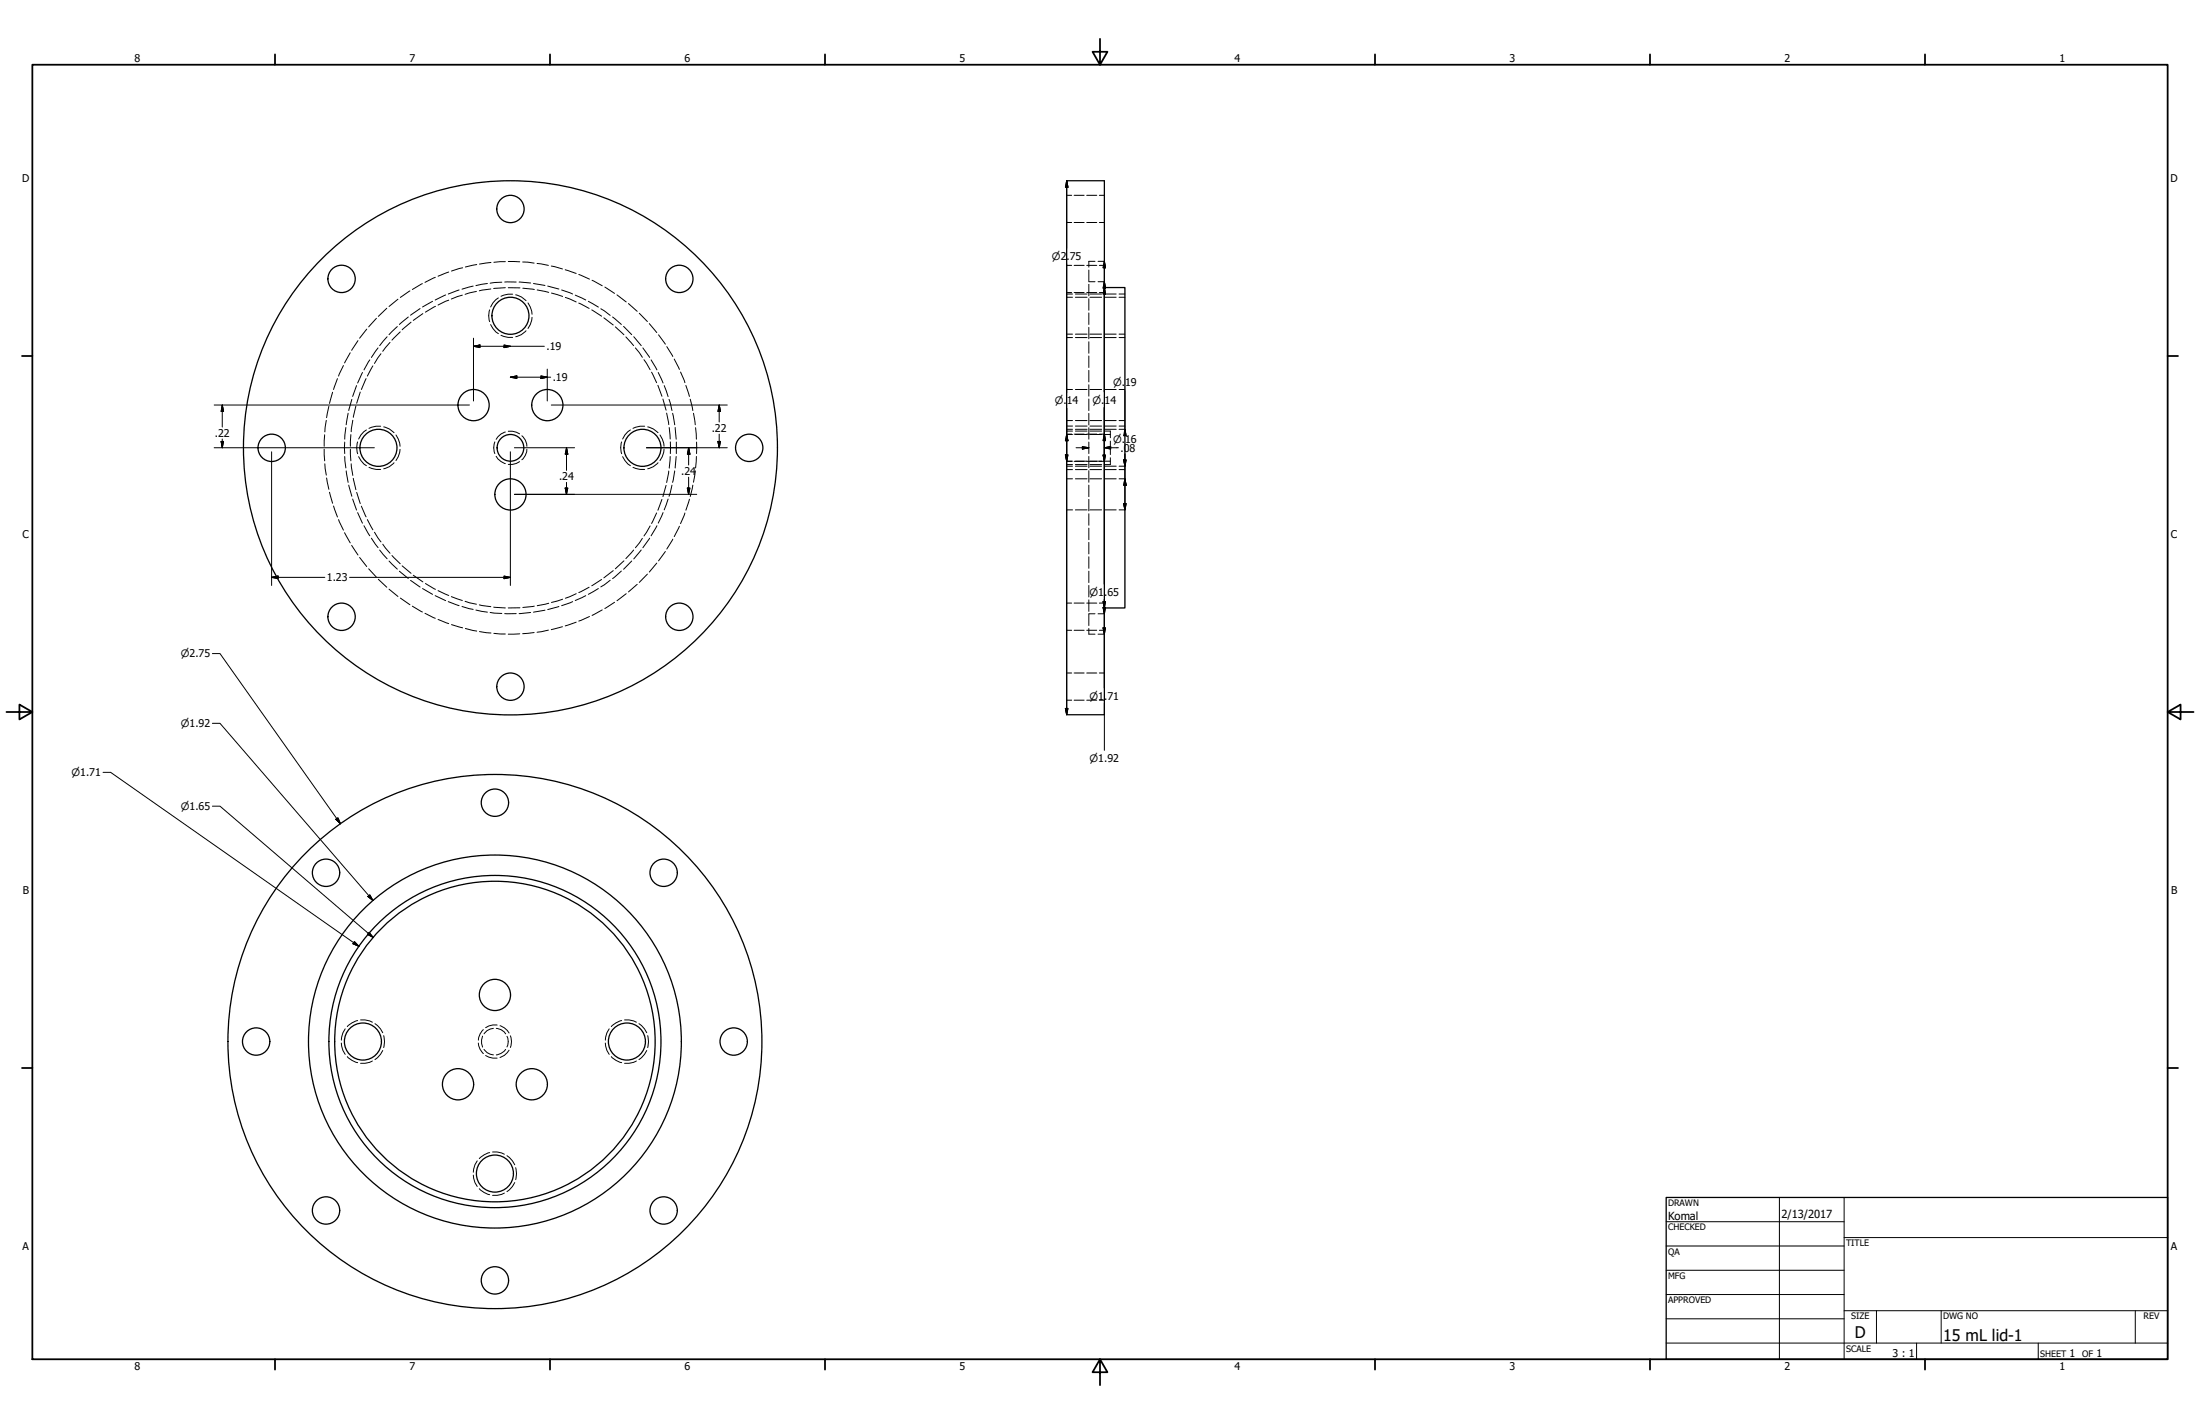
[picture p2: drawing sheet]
<svg xmlns="http://www.w3.org/2000/svg" width="864mm" height="559mm" viewBox="0 0 864 559" stroke-linecap="round" stroke-linejoin="round" font-family="sans-serif">
<!-- layer: Visible (ANSI) -->
<g fill="none" stroke="#000" stroke-width=".51">
<path d="M418.7 70.9h14.8v209.6h-14.8zM433.5 112.8h8.1v125.8h-8.1M89.5 408.7a104.8 104.8 0 0 1 155.2-91.8 104.8 104.8 0 0 1 6 180.2 104.8 104.8 0 0 1-161-81.2l-.2-7.2"/>
<circle cx="200.4" cy="82" r="5.4"/>
<circle cx="134.1" cy="109.4" r="5.4"/>
<circle cx="266.7" cy="109.4" r="5.4"/>
<circle cx="200.4" cy="123.9" r="7.3"/>
<circle cx="185.9" cy="159" r="6.1"/>
<circle cx="214.9" cy="159" r="6.1"/>
<circle cx="106.6" cy="175.7" r="5.4"/>
<circle cx="148.6" cy="175.7" r="7.3"/>
<circle cx="200.4" cy="175.7" r="104.8"/>
<circle cx="200.4" cy="175.7" r="5.2"/>
<circle cx="252.2" cy="175.7" r="7.3"/>
<circle cx="294.1" cy="175.7" r="5.4"/>
<circle cx="200.4" cy="194" r="6.1"/>
<circle cx="134.1" cy="242" r="5.4"/>
<circle cx="266.7" cy="242" r="5.4"/>
<circle cx="200.4" cy="269.5" r="5.4"/>
<circle cx="194.3" cy="315" r="5.4"/>
<circle cx="128" cy="342.5" r="5.4"/>
<circle cx="260.5" cy="342.5" r="5.4"/>
<circle cx="194.3" cy="390.4" r="6.1"/>
<circle cx="100.6" cy="408.7" r="5.4"/>
<circle cx="142.5" cy="408.7" r="7.3"/>
<circle cx="194.3" cy="408.7" r="73.2"/>
<circle cx="194.3" cy="408.7" r="62.9"/>
<circle cx="194.3" cy="408.7" r="65.2"/>
<circle cx="246.1" cy="408.7" r="7.3"/>
<circle cx="288" cy="408.7" r="5.4"/>
<circle cx="179.8" cy="425.5" r="6.1"/>
<circle cx="208.8" cy="425.5" r="6.1"/>
<circle cx="128" cy="475" r="5.4"/>
<circle cx="194.3" cy="460.5" r="7.3"/>
<circle cx="260.5" cy="475" r="5.4"/>
<circle cx="194.3" cy="502.4" r="5.4"/>
</g>
<!-- layer: Hidden Narrow (ANSI) -->
<g fill="none" stroke="#000" stroke-width=".39">
<path d="M195.6 116.9l-2.1 2-.9 1.6M201.2 115.4h-1.7l-2.8 .9M202.4 115.7a7.5 7.5 0 0 1 4.1 2.3M207.3 118.9l.9 1.6 .7 2.8M418.7 115.4h2.3M422.1 115.4h4.6M427.9 115.4h4.5M433.6 115.4h4.5M439.3 115.4h2.3M192.2 121.6a7.2 7.2 0 0 0 0 4.6M192.6 127.4l2 2.8 1 .7M196.7 131.6l2.8 .8h1.7"/>
<path d="M206.5 129.8a7.1 7.1 0 0 1-4.1 2.3M208.9 124.5l-.7 2.9-.9 1.5M418.7 132.5h2.3M422.1 132.5h4.6M427.9 132.5h4.5M433.6 132.5h4.5M439.3 132.5h2.3M140.4 173.4a7.2 7.2 0 0 0 0 4.7M140.8 179.2l.9 1.5 2.1 2.1M143.8 168.7l-2.1 2-.9 1.6M149.4 167.3h-1.8l-2.8 .8M150.6 167.5a7.5 7.5 0 0 1 4.1 2.3"/>
<path d="M155.4 170.7l.9 1.6 .7 2.8M157 176.3l-.7 2.9-.9 1.5M194.2 173.4a6.1 6.1 0 0 0 0 4.6M194.8 179.1a6.4 6.4 0 0 0 3.6 2.8M198.4 169.5a5.7 5.7 0 0 0-3.6 2.9M199.5 169.2a6.7 6.7 0 0 1 4.5 1M204.9 171a5.5 5.5 0 0 1 1.9 4.1M206.8 176.3a5.5 5.5 0 0 1-1.9 4.1M244 173.4a7.2 7.2 0 0 0 0 4.7M244.4 179.2l2 2.9 1.1 .7M247.5 168.7l-2.2 2-.9 1.6M253 167.3h-1.7l-2.8 .8"/>
<path d="M254.3 167.5a7.5 7.5 0 0 1 4 2.3M259.1 170.7l.9 1.6 .7 2.8M260.7 176.3l-.7 2.9-.9 1.5M418.7 167.2h2.3M418.7 169.2h2.3M422.1 167.2h4.6M422.1 169.2h4.6M427.9 167.2h4.5M427.9 169.2h4.5M433.6 167.2h4.5M433.6 169.2h2.3M439.3 167.2h2.3"/>
<path d="M144.8 183.4l2.8 .8h1.8M154.7 181.6a7.1 7.1 0 0 1-4.1 2.4M204 181.2a6.3 6.3 0 0 1-4.5 1M248.5 183.4l2.8 .8h1.7M258.3 181.6a7.1 7.1 0 0 1-4 2.4M418.7 184.3h2.3M418.7 182.3h2.3M422.1 184.3h4.6M422.1 182.3h4.6M427.9 184.3h4.5M427.9 182.3h4.5M433.6 184.3h4.5"/>
<path d="M433.6 182.3h2.3M439.3 184.3h2.3M134 409.3l.6 2.9 .9 1.6M135.5 403.7l-.9 1.6-.6 2.9M136.3 414.7a8.2 8.2 0 0 0 4.1 2.3M140.4 400.5a8.2 8.2 0 0 0-4.1 2.3M141.5 400.2h1.8l2.9 .9M146.2 416.4l-2.9 .9h-1.8M147.2 401.7l2.2 2 .8 1.6M150.2 412.2l-.8 1.6-2.2 2M150.6 406.4a8.9 8.9 0 0 1 0 4.7M187.8 409.3a6.2 6.2 0 0 0 1.9 4.1"/>
<path d="M189.7 404.1a6.2 6.2 0 0 0-1.9 4.1M190.6 414.2a6.9 6.9 0 0 0 4.5 1M195.1 402.3a5.9 5.9 0 0 0-4.5 1M196.3 402.5a6.1 6.1 0 0 1 3.5 2.9M199.8 412.1a6.1 6.1 0 0 1-3.5 2.9M200.3 406.5a6.1 6.1 0 0 1 0 4.5M237.6 409.3l.7 2.9 .8 1.6M239.1 403.7l-.8 1.6-.7 2.9M240 414.7a8.2 8.2 0 0 0 4 2.3M244 400.5a8.2 8.2 0 0 0-4 2.3M245.2 400.2h1.8l2.8 .9M249.8 416.4l-2.8 .9h-1.8"/>
<path d="M250.8 401.7l2.2 2 .9 1.6M253.9 412.2l-.9 1.6-2.2 2M254.3 406.4a8.9 8.9 0 0 1 0 4.7M187.3 455.5l-.9 1.6-.6 2.9M192.2 452.3a8.2 8.2 0 0 0-4 2.4M193.4 452.1h1.7l2.9 .8M199 453.5l2.2 2 .9 1.6M202.4 458.2a8.9 8.9 0 0 1 0 4.7M185.8 461.1l.6 3 .9 1.5M188.2 466.5a8.2 8.2 0 0 0 4 2.3M198 468.2l-2.9 .9h-1.7M202.1 464.1l-.9 1.5-2.2 2"/>
</g>
<!-- layer: Hidden (ANSI) -->
<g fill="none" stroke="#000" stroke-width=".39">
<path d="M418.7 76.6h2M421.6 76.6h4M426.6 76.6h3.9M431.5 76.6h2M418.7 87.3h2M421.6 87.3h4M426.6 87.3h3.9M431.5 87.3h2M156.2 117.4l-3.5 2.9M160.9 114.2l-3.7 2.5M165.8 111.3l-3.9 2.3M169.8 118.2l-3.9 2.3"/>
<path d="M170.9 108.8l-4.1 2M174.9 115.8l-4.1 1.9M176.1 117.8l-4.1 1.9M176.1 106.7l-4.1 1.7M180.2 113.8l-4.2 1.6M181.5 115.8l-4.3 1.5M181.6 105.1l-4.4 1.3M185.7 112.3l-4.3 1.2M187 114.4l-4.4 1.1M187.1 103.8l-4.4 1M191.3 111.3l-4.5 .8M192.7 113.4l-4.5 .7"/>
<path d="M192.7 103l-4.5 .6M197 110.7l-4.6 .4M198.1 110.7h4.5M198.4 112.9l-4.6 .3M198.4 102.7l-4.5 .2M199.5 102.6l4.5 .1M199.5 112.9l4.6 .1M203.8 110.7l4.5 .4M205.2 102.8l4.5 .5M205.2 113.1l4.5 .5M209.4 111.3l4.5 .7M210.8 103.4l4.5 .7"/>
<path d="M210.9 113.8l4.5 .9M215 112.3l4.4 1.1M216.4 104.4l4.4 1.1M216.5 115l4.4 1.3M220.5 113.8l4.3 1.6M221.9 105.9l4.3 1.4M221.9 116.7l4.3 1.8M225.8 115.8l4.1 1.9M227.2 118.9l4.1 2.1M227.2 107.7l4.2 1.8M230.9 118.2l4 2.3M232.4 110l4 2.1"/>
<path d="M237.4 112.6l3.8 2.5M242.2 115.7l3.6 2.8M246.7 119.1l3.4 3.1M418.7 116.6h2.3M418.7 104.1h2M418.7 114.8h2M421.6 104.1h4M421.6 114.8h4M422.1 116.6h4.6M426.6 104.1h3.9M426.6 114.8h3.9M427.4 106v4.4"/>
<path d="M427.4 111.6v4.5M427.4 117.2v4.5M427.4 110.6h2.4M427.9 116.6h4.5M429.8 102.6h-2.4v2.2M431 110.6h2.5M431 102.6h2.5M431.5 104.1h2M431.5 114.8h2M433.6 116.6h4.5M439.3 116.6h2.3M137.5 138.4l-2.2 4"/>
<path d="M140.5 133.7l-2.5 3.8M144 129.2l-2.8 3.5M147.8 124.9l-3.1 3.4M148.4 136.5l-2.6 3.8M149.5 138.8l-2.5 3.8M151.8 121l-3.3 3.1M152 132.1l-3 3.5M153.1 134.4l-2.9 3.5M156 128.1l-3.3 3.2M157.1 130.2l-3.2 3.3M160.3 124.4l-3.5 2.9M161.4 126.4l-3.5 3"/>
<path d="M164.9 121.1l-3.7 2.6M166 123.1l-3.8 2.6M170.9 120.2l-3.9 2.3M232.3 121.6l3.9 2.5M235.8 121.2l3.7 2.6M237 124.7l3.7 2.8M240.5 124.4l3.4 2.9M241.6 128.3l3.3 3.1M244.8 128.1l3.2 3.2M245.7 132.2l3 3.4M248.8 132.1l2.9 3.5M249.4 136.5l2.8 3.7"/>
<path d="M251 122.9l3.1 3.3M252.3 136.5l2.7 3.8M254.9 127l2.9 3.5M258.5 131.4l2.7 3.7M261.7 136l2.4 3.9M418.7 131.1h2.3M422.1 131.1h4.6M427.4 122.8v4.5M427.4 128.5v4.5M427.4 134.1v4.5M427.4 139.7v4.5M427.9 131.1h4.5"/>
<path d="M433.6 131.1h4.5M439.3 131.1h2.3M129.1 159.4l-.9 4.5M130.6 153.9l-1.3 4.4M132.5 148.6l-1.6 4.2M134.8 143.4l-1.9 4.2M138.1 156.7l-1.2 4.4M139.7 159.3l-1 4.5M140 151.3l-1.6 4.3M141.4 153.9l-1.4 4.3M142.3 146.2l-1.9 4.1M143.7 148.6l-1.8 4.2"/>
<path d="M145.2 141.2l-2.3 4M146.4 143.6l-2.2 4M252.8 141.2l2.4 3.9M255.6 141.2l2.3 4M255.8 146.1l1.9 4.1M258.3 151.2l1.5 4.3M258.4 146.2l1.9 4.1M260.2 156.6l1.3 4.4M260.7 151.3l1.6 4.3M262.6 156.7l1.2 4.4M264.7 140.9l2 4.1M267.1 146l1.8 4.2"/>
<path d="M269.2 151.3l1.4 4.3M271 156.7l1 4.4M418.7 152.8h2.3M422.1 152.8h4.6M427.4 145.4v4.5M427.4 151v4.4M427.4 156.6v4.5M427.9 152.8h4.5M433.6 152.8h4.5M439.3 152.8h2.3M127.3 176.3l.1 4.5M127.4 170.6l-.1 4.5"/>
<path d="M128.1 165l-.6 4.5M135.3 179.1l.5 4.5M135.3 173.5v4.5M135.8 167.8l-.5 4.5M136.7 162.2l-.8 4.5M137.5 176.3l.2 4.5M137.7 170.6l-.2 4.5M138.5 164.9l-.6 4.5M261.7 162.1l.8 4.5M262.7 167.8l.4 4.5M263.1 179.1l-.4 4.6M263.1 173.4v4.6"/>
<path d="M264 162.2l.9 4.5M265 167.8l.4 4.5M265.4 179.1l-.4 4.5M265.5 173.5v4.5M272.2 162.2l.7 4.5M273 167.8l.4 4.5M273.4 179.1l-.4 4.5M273.4 173.5v4.5M418.7 165h2.3M418.7 170.5h2.3M418.7 168.5h2.3M418.7 170.4h2"/>
<path d="M421.6 170.4h4M422.1 165h4.6M422.1 170.5h4.6M422.1 168.5h4.6M426.6 170.4h3.9M427.4 162.2v4.6M427.4 167.8v4.5M427.4 173.5v4.5M427.4 179.1v4.5M427.9 165h4.5M427.9 170.5h4.5M427.9 168.5h4.5"/>
<path d="M431.5 170.4h2M433.6 165h4.5M433.6 170.5h2.3M433.6 168.5h4.5M435.9 169.2v2.6M435.9 173.1v5.3M435.9 179.6v2.7M439.3 165h2.3M439.3 168.5h2.3M127.5 182l.6 4.4M128.2 187.6l.9 4.4M129.3 193.2l1.3 4.3"/>
<path d="M130.9 198.6l1.6 4.3M135.9 184.8l.8 4.5M136.9 190.4l1.2 4.4M137.9 182l.6 4.6M138.4 195.8l1.6 4.4M138.7 187.7l1 4.5M140 193.2l1.4 4.4M141.9 198.6l1.8 4.2M259.8 196l-1.5 4.2M261.5 190.5l-1.3 4.4M262.3 195.8l-1.6 4.3M262.5 184.8l-.8 4.6"/>
<path d="M263.8 190.4l-1.2 4.4M264.9 184.8l-.9 4.5M270.6 195.9l-1.4 4.3M272 190.4l-1 4.4M272.9 184.8l-.7 4.4M418.7 187.9h2.3M418.7 181h2.3M418.7 182.9h2.3M418.7 181h2M421.6 181h4M422.1 187.9h4.6M422.1 181h4.6"/>
<path d="M422.1 182.9h4.6M426.6 181h3.9M427.4 184.7v4.5M427.4 190.4v4.5M427.4 196v4.5M427.9 187.9h4.5M427.9 181h4.5M427.9 182.9h4.5M431.5 181h2M433.6 187.9h4.5M433.6 181h2.3M433.6 182.9h4.5"/>
<path d="M439.3 187.9h2.3M439.3 182.9h2.3M132.9 203.9l1.9 4.1M135.3 209l2.2 4M138 214l2.5 3.8M140.4 201.2l1.9 4.1M141.2 218.8l2.8 3.5M142.9 206.3l2.3 3.9M144.2 203.9l2.2 4M145.8 211.2l2.6 3.7M147 208.9l2.5 3.8M149 215.8l3 3.5"/>
<path d="M150.2 213.6l2.9 3.5M153.9 218l3.2 3.2M248.7 215.8l-3 3.4M251.7 215.8l-2.9 3.5M252.2 211.3l-2.8 3.6M255 211.2l-2.7 3.7M255.2 206.4l-2.4 3.9M257.7 201.3l-1.9 4.1M257.9 206.3l-2.3 3.9M260.3 201.2l-1.9 4.1M261.2 216.4l-2.7 3.7M264.1 211.6l-2.4 3.9"/>
<path d="M266.7 206.5l-2 4.1M268.9 201.3l-1.8 4.2M418.7 200.1h2.3M422.1 200.1h4.6M427.4 201.6v4.5M427.4 207.3v4.5M427.4 212.9v4.5M427.4 218.5v4.5M427.9 200.1h4.5M433.6 200.1h4.5M439.3 200.1h2.3M144.7 223.2l3.1 3.3"/>
<path d="M148.5 227.3l3.3 3.1M152.7 220.2l3.3 3.1M152.7 231.2l3.5 2.9M156.8 224.2l3.5 2.8M157.2 234.7l3.7 2.6M157.9 222.1l3.5 2.9M161.2 227.8l3.7 2.6M161.9 237.9l3.9 2.3M162.2 225.7l3.8 2.6M165.9 230.9l3.9 2.3M167 229l3.9 2.3M170.8 233.7l4.1 2"/>
<path d="M172 231.8l4.1 1.9M176 236.1l4.2 1.6M177.2 234.1l4.3 1.5M181.4 238l4.3 1.1M182.6 236l4.4 1.1M186.8 239.4l4.5 .8M188.2 237.4l4.5 .7M193.8 238.3l4.6 .3M204.1 238.5l-4.6 .1M209.7 237.9l-4.5 .5M213.9 239.5l-4.5 .7M215.4 236.7l-4.5 1"/>
<path d="M219.4 238l-4.4 1.2M220.9 235.1l-4.4 1.3M224.8 236.1l-4.3 1.6M226.2 233l-4.3 1.8M229.9 233.7l-4.1 1.9M231.3 230.4l-4.1 2.1M234.9 230.9l-4 2.3M236.2 227.4l-3.9 2.5M236.4 239.3l-4 2.2M239.5 227.7l-3.7 2.6M240.7 224l-3.7 2.8M241.2 236.3l-3.8 2.5"/>
<path d="M243.9 224.1l-3.4 3M244.9 220.1l-3.3 3.1M245.8 233l-3.6 2.7M248 220.2l-3.2 3.2M250.1 229.3l-3.4 3M254.1 225.3l-3.1 3.2M257.8 221l-2.9 3.5M418.7 236.7h2M421.6 236.7h4M426.6 236.7h3.9M427.4 224.2v4.4M427.4 229.7v4.6"/>
<path d="M427.4 235.4v4.5M431.5 236.7h2M166.8 240.7l4.1 1.9M172 243.1l4.1 1.6M177.2 245.1l4.4 1.3M182.7 246.6l4.4 1M188.2 247.8l4.5 .6M192.4 240.3l4.6 .4M193.9 248.5l4.5 .3M198.1 240.8h4.5M204 248.7l-4.5 .2M208.3 240.3l-4.5 .5"/>
<path d="M209.7 248.2l-4.5 .5M215.3 247.3l-4.5 .8M220.8 245.9l-4.4 1.2M226.2 244.2l-4.3 1.4M231.4 241.9l-4.2 1.8M418.7 247.3h2M421.6 247.3h4M426.6 247.3h3.9M427.4 241v4.5M427.4 246.6v2.3h2.4M427.4 240.9h2.4M431 240.9h2.5"/>
<path d="M431 248.9h2.5M431.5 247.3h2M418.7 264.1h2M418.7 274.8h2M421.6 264.1h4M421.6 274.8h4M426.6 264.1h3.9M426.6 274.8h3.9M431.5 264.1h2M431.5 274.8h2M189.4 406.6a5.7 5.7 0 0 0 0 4.3M190 411.8a4.7 4.7 0 0 0 3.7 2.2"/>
<path d="M193.7 403.5a4.7 4.7 0 0 0-3.7 2.2M194.8 403.5a4.8 4.8 0 0 1 3.7 2.2M198.5 411.8a5.3 5.3 0 0 1-3.7 2.2M199 406.7a4.6 4.6 0 0 1 0 4.1"/>
</g>
<!-- layer: Border (ANSI) -->
<g fill="none" stroke="#000" stroke-width=".7">
<path d="M431.8 15.2v10.2l-2.9-5.1h5.8l-2.9 5.1M12.7 25.4h838.2v508h-838.2zM107.9 21.3v4.1M215.9 21.3v4.1M323.8 21.3v4.1M539.8 21.3v4.1M647.7 21.3v4.1M755.6 21.3v4.1M8.6 139.7h4.1M850.9 139.7h4.1M2.5 279.4h10.2l-5.1-2.9v5.8l5.1-2.9M850.9 279.4l5.1 2.9v-5.8l-5.1 2.9h10.2"/>
<path d="M8.6 419.1h4.1M850.9 419.1h4.1M107.9 533.4v4.1M215.9 533.4v4.1M323.8 533.4v4.1M431.8 533.4l2.9 5.1h-5.8l2.9-5.1v10.2M539.8 533.4v4.1M647.7 533.4v4.1M755.6 533.4v4.1"/>
</g>
<!-- layer: Title (ANSI) -->
<g fill="none" stroke="#000" stroke-width=".39">
<path d="M654 479.4h69.9M698.5 469.9v63.5M723.9 469.9v63.5M654 488.9h69.9M654 498.5h69.9M723.9 485.6h127M654 508h69.9M654 517.5h69.9M723.9 514.3h127M736.6 514.3v12.7M762 514.3v12.7M838.2 514.3v12.7"/>
<path d="M654 527h196.9M752.3 527v6.4M800.1 527v6.4"/>
</g>
<path d="M654 469.9h196.9v63.5h-196.9z" fill="none" stroke="#000" stroke-width=".51"/>
<!-- layer: Dimension (ANSI) -->
<g fill="none" stroke="#000" stroke-width=".39">
<path d="M418.7 70.9l.5 2.6h-1zM418.7 70.9v26.5M418.7 103.5v50.6M433.5 110.6l.5 2.5h-1zM433.5 102.6l.5 2.5h-1zM433.5 112.8l.5 2.6h-1zM433.5 102.6v51.3M185.9 135.9l2.5-.5v1zM185.9 135.9h27.8M185.9 132.7v24.7M197.9 135.4l2.4 .5-2.4 .5zM84.1 158.9h100.2"/>
<path d="M87.2 158.9l.6 2.6h-1zM87.2 158.9v8.7M200.3 148l2.6-.5v1zM200.3 148h15.9M212.3 147.5l2.5 .5-2.5 .5zM214.8 144.8v12.6M216.4 158.9h69.1M282.3 158.9l.5 2.6h-1zM282.3 158.9v6.7M433.5 159.9v69.3M441.6 153.2v16.2M84.1 175.7h62.8"/>
<path d="M86.8 173.2h1l-.6 2.5zM87.2 172.3v3.4M106.6 177.3v52.4M200.3 177.3v52.4M201.9 175.7h23.7M222.4 175.7l.5 2.5h-1zM222.4 175.7v8.9M253.7 175.7h31.8M270.3 175.7l.5 2.5h-1zM270.3 175.7v6.8M281.8 173.2h1l-.5 2.5zM282.3 170.4v5.3"/>
<path d="M418.2 178.5h1l-.5 2.5zM418.7 170.5l.5 2.5h-1zM418.7 160.1v120.4M422.4 175.7h5M424.9 175.3l2.5 .4-2.5 .5zM433 178.6h1l-.5 2.4zM433.5 175.7l2.5-.4v.9zM433.5 170.4l.5 2.5h-1zM433.5 175.7h5.5M441.4 169.4l.2-.9 .2 .9M441.6 178.1v22M201.9 194h71.6"/>
<path d="M221.9 191.5h1l-.5 2.5zM222.4 189.3v4.7M269.8 191.5h1l-.5 2.5zM270.3 187.3v6.7M441.1 180.5h1l-.5 2.4zM441.1 197.6h1l-.5 2.5zM441.6 187.9l.5 2.5h-1zM106.6 226.6l2.6-.5v1zM106.6 226.6h20.9M137.2 226.6h63.1M197.9 226.1l2.4 .5-2.4 .5zM433 238.4h1l-.5 2.5z"/>
<path d="M433 236.1h1l-.5 2.5zM433.5 235.3v34.7M83.4 256.5h3l47.3 66.8M433 246.4h1l-.5 2.5zM418.2 278h1l-.5 2.5zM433.5 276v18.4M83.4 283.8h3l60 69.6M40.4 303.1h3l97.5 68.2M83.4 316.4h3l60.1 51.5M131.8 321.5l.9-.6 1 2.4zM144.4 351.8l.8-.6 1.2 2.2zM139.1 369.5l1.8 1.8-2.3-1z"/>
<path d="M144.9 365.9l1.6 2-2.2-1.3z"/>
</g>
<g fill="#000" stroke="#000" stroke-width=".39">
<path d="M418.7 70.9l.5 2.6zM418.7 70.9l.5 2.6h-1zM433.5 110.6l.5 2.5zM433.5 110.6l.5 2.5h-1zM433.5 102.6l.5 2.5zM433.5 102.6l.5 2.5h-1zM433.5 112.8l.5 2.6zM433.5 112.8l.5 2.6h-1zM185.9 135.9l2.5-.5zM185.9 135.9l2.5-.5v1zM197.9 136.4l2.4-.5zM197.9 135.4l2.4 .5-2.4 .5z"/>
<path d="M200.3 148l2.6-.5zM200.3 148l2.6-.5v1zM212.3 148.5l2.5-.5zM212.3 147.5l2.5 .5-2.5 .5zM86.8 173.2l.4 2.5zM86.8 173.2h1l-.6 2.5zM87.2 158.9l.6 2.6zM87.2 158.9l.6 2.6h-1zM222.4 175.7l.5 2.5zM222.4 175.7l.5 2.5h-1zM270.3 175.7l.5 2.5zM270.3 175.7l.5 2.5h-1z"/>
<path d="M281.8 173.2l.5 2.5zM281.8 173.2h1l-.5 2.5zM282.3 158.9l.5 2.6zM282.3 158.9l.5 2.6h-1zM418.2 178.5l.5 2.5zM418.2 178.5h1l-.5 2.5zM418.7 170.5l.5 2.5zM418.7 170.5l.5 2.5h-1zM424.9 176.2l2.5-.5zM424.9 175.3l2.5 .4-2.5 .5zM433 178.6l.5 2.4zM433 178.6h1l-.5 2.4z"/>
<path d="M433.5 170.4l.5 2.5zM433.5 170.4l.5 2.5h-1zM433.5 175.7l2.5-.4zM433.5 175.7l2.5-.4v.9zM441.6 168.5l.5 2.5zM441.6 168.5l.5 2.5h-1zM221.9 191.5l.5 2.5zM221.9 191.5h1l-.5 2.5zM269.8 191.5l.5 2.5zM269.8 191.5h1l-.5 2.5zM441.1 180.5l.5 2.4zM441.1 180.5h1l-.5 2.4z"/>
<path d="M441.1 197.6l.5 2.5zM441.1 197.6h1l-.5 2.5zM441.6 187.9l.5 2.5zM441.6 187.9l.5 2.5h-1zM106.6 226.6l2.6-.5zM106.6 226.6l2.6-.5v1zM197.9 227.1l2.4-.5zM197.9 226.1l2.4 .5-2.4 .5zM433 238.4l.5 2.5zM433 238.4h1l-.5 2.5zM433 236.1l.5 2.5zM433 236.1h1l-.5 2.5z"/>
<path d="M433 246.4l.5 2.5zM433 246.4h1l-.5 2.5zM418.2 278l.5 2.5zM418.2 278h1l-.5 2.5zM131.8 321.5l1.9 1.8zM131.8 321.5l.9-.6 1 2.4zM144.4 351.8l2 1.6zM144.4 351.8l.8-.6 1.2 2.2zM138.6 370.3l2.3 1zM139.1 369.5l1.8 1.8-2.3-1zM144.3 366.6l2.2 1.3zM144.9 365.9l1.6 2-2.2-1.3z"/>
</g>
<g font-size="6.3">
<text x="728.1" y="524.9">D</text>
<text x="762.8" y="526.2">15 mL lid-1</text>
</g>
<g font-size="4.4">
<text x="654.8" y="478.6">Komal</text>
<text x="699.3" y="478">2/13/2017</text>
</g>
<g font-size="4.2">
<text x="52.8" y="24.4">8</text>
<text x="160.8" y="24.4">7</text>
<text x="268.7" y="24.4">6</text>
<text x="376.7" y="24.4">5</text>
<text x="484.6" y="24.4">4</text>
<text x="592.6" y="24.4">3</text>
<text x="700.5" y="24.4">2</text>
<text x="808.5" y="24.4">1</text>
<text x="8.8" y="71.4">D</text>
<text x="852" y="71.4">D</text>
<text x="419.9" y="101.9">75</text>
<text x="214.5" y="137.4">.19</text>
<text x="217" y="149.5">.19</text>
<text x="441.6" y="151.6">19</text>
<text x="418.8" y="158.6">14</text>
<text x="433.5" y="158.4">14</text>
<text x="84.3" y="171.5">.22</text>
<text x="279.4" y="169.5">.22</text>
<text x="441.6" y="173.9">16</text>
<text x="439.9" y="177.2">.08</text>
<text x="219.5" y="188.5">.24</text>
<text x="267.4" y="186.4">.24</text>
<text x="8.9" y="211.1">C</text>
<text x="852.2" y="211.1">C</text>
<text x="128.3" y="228.1">1.23</text>
<text x="434.7" y="233.7">65</text>
<text x="434.7" y="274.5">71</text>
<text x="9" y="350.8">B</text>
<text x="852.2" y="350.8">B</text>
<text x="8.9" y="490.5">A</text>
<text x="852.2" y="490.5">A</text>
<text x="742.9" y="532.6">3 : 1</text>
<text x="812.4" y="532.6">1</text>
<text x="823" y="532.6">1</text>
<text x="52.8" y="537.5">8</text>
<text x="160.8" y="537.5">7</text>
<text x="268.7" y="537.5">6</text>
<text x="376.7" y="537.5">5</text>
<text x="484.6" y="537.5">4</text>
<text x="592.6" y="537.5">3</text>
<text x="700.5" y="537.5">2</text>
<text x="808.5" y="537.5">1</text>
</g>
<g font-size="4">
<text x="412.9" y="101.9">⌀2.</text>
<text x="436.9" y="151.6">⌀.</text>
<text x="414.1" y="158.6">⌀.</text>
<text x="428.9" y="158.4">⌀.</text>
<text x="436.9" y="173.9">⌀.</text>
<text x="427.7" y="233.7">⌀1.</text>
<text x="71" y="257.9">⌀2.75</text>
<text x="427.7" y="274.5">⌀1.</text>
<text x="71" y="285.3">⌀1.92</text>
<text x="427.7" y="299">⌀1.92</text>
<text x="28.1" y="304.5">⌀1.71</text>
<text x="71" y="317.9">⌀1.65</text>
</g>
<g font-size="3.5">
<text x="654.8" y="473.2">DRAWN</text>
<text x="654.8" y="482.8">CHECKED</text>
<text x="724.7" y="488.9">TITLE</text>
<text x="654.8" y="492.3">QA</text>
<text x="654.8" y="501.8">MFG</text>
<text x="654.8" y="511.4">APPROVED</text>
<text x="726.7" y="517.7">SIZE</text>
<text x="762.8" y="517.7">DWG NO</text>
<text x="841.4" y="517.7">REV</text>
<text x="724.7" y="530.4">SCALE</text>
<text x="800.9" y="532.6">SHEET</text>
<text x="817.4" y="532.6">OF</text>
</g>
</svg>
